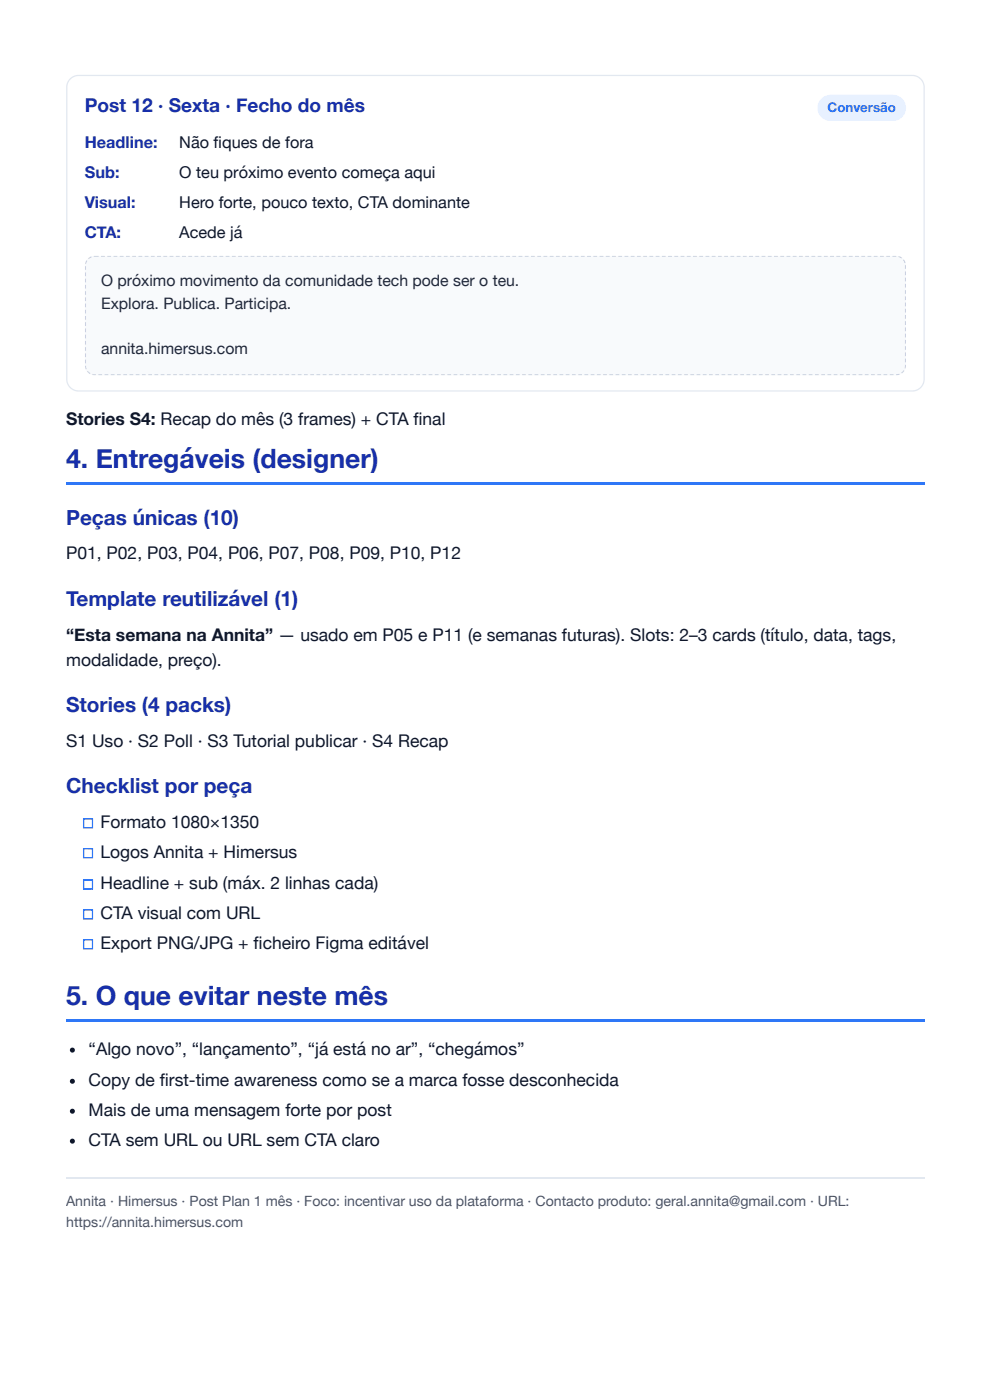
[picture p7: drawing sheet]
<svg xmlns="http://www.w3.org/2000/svg" width="210mm" height="297mm" viewBox="0 0 210 297" stroke-linecap="round" stroke-linejoin="round" font-family="sans-serif">
<path d="M14.9 16.7l.8-.5 1-.2h176.7a2.51 2.51 0 0 1 2.5 2.5v61.9a2.51 2.51 0 0 1-2.5 2.5h-176.7a2.51 2.51 0 0 1-2.5-2.5v-61.9l.1-.9z" fill="none" stroke="#e2e8f0" stroke-width=".26"/>
<path d="M18 54.2h174.1v25.4h-174.1z" fill="#f8fafc"/>
<g fill="#cbd5e1">
<path d="M21.4 54.2h.8v.3h-.8zM22.8 54.2h.7v.3h-.7zM24.1 54.2h.8v.3h-.8zM25.4 54.2h.8v.3h-.8zM26.7 54.2h.8v.3h-.8zM28 54.2h.8v.3h-.8zM29.4 54.2h.8v.3h-.8zM30.7 54.2h.8v.3h-.8zM32 54.2h.8v.3h-.8zM33.3 54.2h.8v.3h-.8zM34.6 54.2h.8v.3h-.8zM36 54.2h.8v.3h-.8zM37.3 54.2h.8v.3h-.8zM38.6 54.2h.8v.3h-.8zM39.9 54.2h.8v.3h-.8zM41.2 54.2h.8v.3h-.8zM42.6 54.2h.8v.3h-.8zM43.9 54.2h.8v.3h-.8zM45.2 54.2h.8v.3h-.8zM46.5 54.2h.8v.3h-.8zM47.9 54.2h.7v.3h-.7zM49.2 54.2h.8v.3h-.8zM50.5 54.2h.8v.3h-.8zM51.8 54.2h.8v.3h-.8zM53.1 54.2h.8v.3h-.8zM54.5 54.2h.8v.3h-.8zM55.8 54.2h.8v.3h-.8zM57.1 54.2h.8v.3h-.8zM58.4 54.2h.8v.3h-.8zM59.7 54.2h.8v.3h-.8zM61.1 54.2h.8v.3h-.8zM62.4 54.2h.8v.3h-.8zM63.7 54.2h.8v.3h-.8zM65 54.2h.8v.3h-.8zM66.3 54.2h.8v.3h-.8zM67.7 54.2h.8v.3h-.8zM69 54.2h.8v.3h-.8zM70.3 54.2h.8v.3h-.8zM71.6 54.2h.8v.3h-.8zM73 54.2h.7v.3h-.7zM74.3 54.2h.8v.3h-.8zM75.6 54.2h.8v.3h-.8zM76.9 54.2h.8v.3h-.8zM78.2 54.2h.8v.3h-.8zM79.6 54.2h.8v.3h-.8zM80.9 54.2h.8v.3h-.8zM82.2 54.2h.8v.3h-.8zM83.5 54.2h.8v.3h-.8zM84.8 54.2h.8v.3h-.8zM86.2 54.2h.8v.3h-.8zM87.5 54.2h.8v.3h-.8zM88.8 54.2h.8v.3h-.8zM90.1 54.2h.8v.3h-.8zM91.5 54.2h.7v.3h-.7zM92.8 54.2h.8v.3h-.8zM94.1 54.2h.8v.3h-.8zM95.4 54.2h.8v.3h-.8zM96.7 54.2h.8v.3h-.8zM98.1 54.2h.7v.3h-.7zM99.4 54.2h.8v.3h-.8zM100.7 54.2h.8v.3h-.8zM102 54.2h.8v.3h-.8zM103.3 54.2h.8v.3h-.8zM104.7 54.2h.8v.3h-.8zM106 54.2h.8v.3h-.8zM107.3 54.2h.8v.3h-.8zM108.6 54.2h.8v.3h-.8zM109.9 54.2h.8v.3h-.8zM111.3 54.2h.8v.3h-.8zM112.6 54.2h.8v.3h-.8zM113.9 54.2h.8v.3h-.8zM115.2 54.2h.8v.3h-.8zM116.6 54.2h.7v.3h-.7zM117.9 54.2h.8v.3h-.8zM119.2 54.2h.8v.3h-.8zM120.5 54.2h.8v.3h-.8zM121.8 54.2h.8v.3h-.8zM123.2 54.2h.8v.3h-.8zM124.5 54.2h.8v.3h-.8zM125.8 54.2h.8v.3h-.8zM127.1 54.2h.8v.3h-.8zM128.4 54.2h.8v.3h-.8zM129.8 54.2h.8v.3h-.8zM131.1 54.2h.8v.3h-.8zM132.4 54.2h.8v.3h-.8zM133.7 54.2h.8v.3h-.8zM135 54.2h.8v.3h-.8zM136.4 54.2h.8v.3h-.8zM137.7 54.2h.8v.3h-.8zM139 54.2h.8v.3h-.8zM140.3 54.2h.8v.3h-.8zM141.7 54.2h.7v.3h-.7zM143 54.2h.8v.3h-.8zM144.3 54.2h.8v.3h-.8zM145.6 54.2h.8v.3h-.8zM146.9 54.2h.8v.3h-.8zM148.3 54.2h.8v.3h-.8zM149.6 54.2h.8v.3h-.8zM150.9 54.2h.8v.3h-.8zM152.2 54.2h.8v.3h-.8zM153.5 54.2h.8v.3h-.8zM154.9 54.2h.8v.3h-.8zM156.2 54.2h.8v.3h-.8zM157.5 54.2h.8v.3h-.8zM158.8 54.2h.8v.3h-.8zM160.1 54.2h.8v.3h-.8zM161.5 54.2h.8v.3h-.8zM162.8 54.2h.8v.3h-.8zM164.1 54.2h.8v.3h-.8zM165.4 54.2h.8v.3h-.8zM166.8 54.2h.7v.3h-.7zM168.1 54.2h.8v.3h-.8zM169.4 54.2h.8v.3h-.8zM170.7 54.2h.8v.3h-.8zM172 54.2h.8v.3h-.8zM173.4 54.2h.8v.3h-.8zM174.7 54.2h.8v.3h-.8zM176 54.2h.8v.3h-.8zM177.3 54.2h.8v.3h-.8zM178.6 54.2h.8v.3h-.8zM180 54.2h.8v.3h-.8zM181.3 54.2h.8v.3h-.8zM182.6 54.2h.8v.3h-.8zM183.9 54.2h.8v.3h-.8zM185.3 54.2h.7v.3h-.7zM186.6 54.2h.8v.3h-.8zM187.9 54.2h.8v.3h-.8zM189.2 54.2h.8v.3h-.8zM190.6 54.2l.8 .2-.3 .5-.7-.3zM191.4 55.2l.5-.3 .2 .6h-.5zM191.8 55.5h.3zM191.8 55.5h.3zM191.8 55.5h.3zM191.8 55.5h.3zM191.8 55.5h.3zM191.8 55.5h.3zM191.8 55.5h.3zM191.8 55.5h.3zM191.8 55.5h.3zM191.8 55.5h.3zM191.8 55.5h.3zM191.8 55.5h.3zM191.8 55.5h.3zM191.8 55.5h.3zM191.8 55.5h.3zM191.8 55.5h.3zM191.7 55.5h.4zM191 55.5h1zM190 55.5h.8zM188.6 55.5h.8zM187.3 55.5h.8zM186 55.5h.8zM184.7 55.5h.8zM183.4 55.5h.8zM182 55.5h.8zM180.7 55.5h.8zM179.4 55.5h.8zM178.1 55.5h.8zM176.8 55.5h.7zM175.4 55.5h.8zM174.1 55.5h.8zM172.8 55.5h.8zM171.5 55.5h.8zM170.1 55.5h.8zM168.8 55.5h.8zM167.5 55.5h.8zM166.2 55.5h.8zM164.9 55.5h.8zM163.5 55.5h.8zM162.2 55.5h.8zM160.9 55.5h.8zM159.6 55.5h.8zM158.3 55.5h.7zM156.9 55.5h.8zM155.6 55.5h.8zM154.3 55.5h.8zM153 55.5h.8zM151.6 55.5h.8zM150.3 55.5h.8zM149 55.5h.8zM147.7 55.5h.8zM146.4 55.5h.8zM145 55.5h.8zM143.7 55.5h.8zM142.4 55.5h.8zM141.1 55.5h.8zM139.8 55.5h.8zM138.4 55.5h.8zM137.1 55.5h.8zM135.8 55.5h.8zM134.5 55.5h.8zM133.2 55.5h.7zM131.8 55.5h.8zM130.5 55.5h.8zM129.2 55.5h.8zM127.9 55.5h.8zM126.5 55.5h.8zM125.2 55.5h.8zM123.9 55.5h.8zM122.6 55.5h.8zM121.3 55.5h.8zM119.9 55.5h.8zM118.6 55.5h.8zM117.3 55.5h.8zM116 55.5h.8zM114.7 55.5h.8zM113.3 55.5h.8zM112 55.5h.8zM110.7 55.5h.8zM109.4 55.5h.8zM108.1 55.5h.7zM106.7 55.5h.8zM105.4 55.5h.8zM104.1 55.5h.8zM102.8 55.5h.8zM101.4 55.5h.8zM100.1 55.5h.8zM98.8 55.5h.8zM97.5 55.5h.8zM96.2 55.5h.8zM94.8 55.5h.8zM93.5 55.5h.8zM92.2 55.5h.8zM90.9 55.5h.8zM89.6 55.5h.7zM88.2 55.5h.8zM86.9 55.5h.8zM85.6 55.5h.8zM84.3 55.5h.8zM82.9 55.5h.8zM81.6 55.5h.8zM80.3 55.5h.8zM79 55.5h.8zM77.7 55.5h.8zM76.3 55.5h.8zM75 55.5h.8zM73.7 55.5h.8zM72.4 55.5h.8zM71.1 55.5h.8zM69.7 55.5h.8zM68.4 55.5h.8zM67.1 55.5h.8zM65.8 55.5h.8zM64.5 55.5h.7zM63.1 55.5h.8zM61.8 55.5h.8zM60.5 55.5h.8zM59.2 55.5h.8zM57.8 55.5h.8zM56.5 55.5h.8zM55.2 55.5h.8zM53.9 55.5h.8zM52.6 55.5h.8zM51.2 55.5h.8zM49.9 55.5h.8zM48.6 55.5h.8zM47.3 55.5h.8zM46 55.5h.8zM44.6 55.5h.8zM43.3 55.5h.8zM42 55.5h.8zM40.7 55.5h.8zM39.4 55.5h.7zM38 55.5h.8zM36.7 55.5h.8zM35.4 55.5h.8zM34.1 55.5h.8zM32.7 55.5h.8zM31.4 55.5h.8zM30.1 55.5h.8zM28.8 55.5h.8zM27.5 55.5h.8zM26.1 55.5h.8zM24.8 55.5h.8zM23.5 55.5h.8zM22.2 55.5h.8zM20.9 55.5h.7zM19.5 55.5h.8zM18.2 55.5h1zM17.9 55.5h.5zM17.9 55.5h.4zM17.9 55.5h.4zM17.9 55.5h.4zM17.9 55.5h.4zM17.9 55.5h.4zM17.9 55.5h.4zM17.9 55.5h.4zM17.9 55.5h.4zM17.9 55.5h.4zM17.9 55.5h.4zM17.9 55.5h.4zM17.9 55.5h.4zM17.9 55.5h.4zM17.9 55.5h.4zM17.9 55.5h.4zM17.9 55.5h.4zM18.1 55.1l.5 .3-.7 .1zM18.5 54.6l.7-.4 .3 .5-.6 .3zM19.8 54.2h1.1v.3h-1z"/>
<path d="M21.4 78.4h.8zM22.8 78.4h.7zM24.1 78.4h.8zM25.4 78.4h.8zM26.7 78.4h.8zM28 78.4h.8zM29.4 78.4h.8zM30.7 78.4h.8zM32 78.4h.8zM33.3 78.4h.8zM34.6 78.4h.8zM36 78.4h.8zM37.3 78.4h.8zM38.6 78.4h.8zM39.9 78.4h.8zM41.2 78.4h.8zM42.6 78.4h.8zM43.9 78.4h.8zM45.2 78.4h.8zM46.5 78.4h.8zM47.9 78.4h.7zM49.2 78.4h.8zM50.5 78.4h.8zM51.8 78.4h.8zM53.1 78.4h.8zM54.5 78.4h.8zM55.8 78.4h.8zM57.1 78.4h.8zM58.4 78.4h.8zM59.7 78.4h.8zM61.1 78.4h.8zM62.4 78.4h.8zM63.7 78.4h.8zM65 78.4h.8zM66.3 78.4h.8zM67.7 78.4h.8zM69 78.4h.8zM70.3 78.4h.8zM71.6 78.4h.8zM73 78.4h.7zM74.3 78.4h.8zM75.6 78.4h.8zM76.9 78.4h.8zM78.2 78.4h.8zM79.6 78.4h.8zM80.9 78.4h.8zM82.2 78.4h.8zM83.5 78.4h.8zM84.8 78.4h.8zM86.2 78.4h.8zM87.5 78.4h.8zM88.8 78.4h.8zM90.1 78.4h.8zM91.5 78.4h.7zM92.8 78.4h.8zM94.1 78.4h.8zM95.4 78.4h.8zM96.7 78.4h.8zM98.1 78.4h.7zM99.4 78.4h.8zM100.7 78.4h.8zM102 78.4h.8zM103.3 78.4h.8zM104.7 78.4h.8zM106 78.4h.8zM107.3 78.4h.8zM108.6 78.4h.8zM109.9 78.4h.8zM111.3 78.4h.8zM112.6 78.4h.8zM113.9 78.4h.8zM115.2 78.4h.8zM116.6 78.4h.7zM117.9 78.4h.8zM119.2 78.4h.8zM120.5 78.4h.8zM121.8 78.4h.8zM123.2 78.4h.8zM124.5 78.4h.8zM125.8 78.4h.8zM127.1 78.4h.8zM128.4 78.4h.8zM129.8 78.4h.8zM131.1 78.4h.8zM132.4 78.4h.8zM133.7 78.4h.8zM135 78.4h.8zM136.4 78.4h.8zM137.7 78.4h.8zM139 78.4h.8zM140.3 78.4h.8zM141.7 78.4h.7zM143 78.4h.8zM144.3 78.4h.8zM145.6 78.4h.8zM146.9 78.4h.8zM148.3 78.4h.8zM149.6 78.4h.8zM150.9 78.4h.8zM152.2 78.4h.8zM153.5 78.4h.8zM154.9 78.4h.8zM156.2 78.4h.8zM157.5 78.4h.8zM158.8 78.4h.8zM160.1 78.4h.8zM161.5 78.4h.8zM162.8 78.4h.8zM164.1 78.4h.8zM165.4 78.4h.8zM166.8 78.4h.7zM168.1 78.4h.8zM169.4 78.4h.8zM170.7 78.4h.8zM172 78.4h.8zM173.4 78.4h.8zM174.7 78.4h.8zM176 78.4h.8zM177.3 78.4h.8zM178.6 78.4h.8zM180 78.4h.8zM181.3 78.4h.8zM182.6 78.4h.8zM183.9 78.4h.8zM185.3 78.4h.7zM186.6 78.4h.8zM187.9 78.4h.8zM189.2 78.4h.8zM190.4 78.4h1zM191.4 78.4h.7zM191.8 78.4h.3zM191.8 78.4h.3zM191.8 78.4h.3zM191.8 78.4h.3zM191.8 78.4h.3zM191.8 78.4h.3zM191.8 78.4h.3zM191.8 78.4h.3zM191.8 78.4h.3zM191.8 78.4h.3zM191.8 78.4h.3zM191.8 78.4h.3zM191.8 78.4h.3zM191.8 78.4h.3zM191.8 78.4h.3zM191.8 78.4h.3zM191.7 78.4h.4zM191.5 78.5l.5 .3-.6 .7-.4-.5zM190 79.3l.6-.1 .2 .5h-.8zM188.6 79.3h.8v.4h-.8zM187.3 79.3h.8v.4h-.8zM186 79.3h.8v.4h-.8zM184.7 79.3h.8v.4h-.8zM183.4 79.3h.8v.4h-.8zM182 79.3h.8v.4h-.8zM180.7 79.3h.8v.4h-.8zM179.4 79.3h.8v.4h-.8zM178.1 79.3h.8v.4h-.8zM176.8 79.3h.7v.4h-.7zM175.4 79.3h.8v.4h-.8zM174.1 79.3h.8v.4h-.8zM172.8 79.3h.8v.4h-.8zM171.5 79.3h.8v.4h-.8zM170.1 79.3h.8v.4h-.8zM168.8 79.3h.8v.4h-.8zM167.5 79.3h.8v.4h-.8zM166.2 79.3h.8v.4h-.8zM164.9 79.3h.8v.4h-.8zM163.5 79.3h.8v.4h-.8zM162.2 79.3h.8v.4h-.8zM160.9 79.3h.8v.4h-.8zM159.6 79.3h.8v.4h-.8zM158.3 79.3h.7v.4h-.7zM156.9 79.3h.8v.4h-.8zM155.6 79.3h.8v.4h-.8zM154.3 79.3h.8v.4h-.8zM153 79.3h.8v.4h-.8zM151.6 79.3h.8v.4h-.8zM150.3 79.3h.8v.4h-.8zM149 79.3h.8v.4h-.8zM147.7 79.3h.8v.4h-.8zM146.4 79.3h.8v.4h-.8zM145 79.3h.8v.4h-.8zM143.7 79.3h.8v.4h-.8zM142.4 79.3h.8v.4h-.8zM141.1 79.3h.8v.4h-.8zM139.8 79.3h.8v.4h-.8zM138.4 79.3h.8v.4h-.8zM137.1 79.3h.8v.4h-.8zM135.8 79.3h.8v.4h-.8zM134.5 79.3h.8v.4h-.8zM133.2 79.3h.7v.4h-.7zM131.8 79.3h.8v.4h-.8zM130.5 79.3h.8v.4h-.8zM129.2 79.3h.8v.4h-.8zM127.9 79.3h.8v.4h-.8zM126.5 79.3h.8v.4h-.8zM125.2 79.3h.8v.4h-.8zM123.9 79.3h.8v.4h-.8zM122.6 79.3h.8v.4h-.8zM121.3 79.3h.8v.4h-.8zM119.9 79.3h.8v.4h-.8zM118.6 79.3h.8v.4h-.8zM117.3 79.3h.8v.4h-.8zM116 79.3h.8v.4h-.8zM114.7 79.3h.8v.4h-.8zM113.3 79.3h.8v.4h-.8zM112 79.3h.8v.4h-.8zM110.7 79.3h.8v.4h-.8zM109.4 79.3h.8v.4h-.8zM108.1 79.3h.7v.4h-.7zM106.7 79.3h.8v.4h-.8zM105.4 79.3h.8v.4h-.8zM104.1 79.3h.8v.4h-.8zM102.8 79.3h.8v.4h-.8zM101.4 79.3h.8v.4h-.8zM100.1 79.3h.8v.4h-.8zM98.8 79.3h.8v.4h-.8zM97.5 79.3h.8v.4h-.8zM96.2 79.3h.8v.4h-.8zM94.8 79.3h.8v.4h-.8zM93.5 79.3h.8v.4h-.8zM92.2 79.3h.8v.4h-.8zM90.9 79.3h.8v.4h-.8zM89.6 79.3h.7v.4h-.7zM88.2 79.3h.8v.4h-.8zM86.9 79.3h.8v.4h-.8zM85.6 79.3h.8v.4h-.8zM84.3 79.3h.8v.4h-.8zM82.9 79.3h.8v.4h-.8zM81.6 79.3h.8v.4h-.8zM80.3 79.3h.8v.4h-.8zM79 79.3h.8v.4h-.8zM77.7 79.3h.8v.4h-.8zM76.3 79.3h.8v.4h-.8zM75 79.3h.8v.4h-.8zM73.7 79.3h.8v.4h-.8zM72.4 79.3h.8v.4h-.8zM71.1 79.3h.8v.4h-.8zM69.7 79.3h.8v.4h-.8zM68.4 79.3h.8v.4h-.8zM67.1 79.3h.8v.4h-.8zM65.8 79.3h.8v.4h-.8zM64.5 79.3h.7v.4h-.7zM63.1 79.3h.8v.4h-.8zM61.8 79.3h.8v.4h-.8zM60.5 79.3h.8v.4h-.8zM59.2 79.3h.8v.4h-.8zM57.8 79.3h.8v.4h-.8zM56.5 79.3h.8v.4h-.8zM55.2 79.3h.8v.4h-.8zM53.9 79.3h.8v.4h-.8zM52.6 79.3h.8v.4h-.8zM51.2 79.3h.8v.4h-.8zM49.9 79.3h.8v.4h-.8zM48.6 79.3h.8v.4h-.8zM47.3 79.3h.8v.4h-.8zM46 79.3h.8v.4h-.8zM44.6 79.3h.8v.4h-.8zM43.3 79.3h.8v.4h-.8zM42 79.3h.8v.4h-.8zM40.7 79.3h.8v.4h-.8zM39.4 79.3h.7v.4h-.7zM38 79.3h.8v.4h-.8zM36.7 79.3h.8v.4h-.8zM35.4 79.3h.8v.4h-.8zM34.1 79.3h.8v.4h-.8zM32.7 79.3h.8v.4h-.8zM31.4 79.3h.8v.4h-.8zM30.1 79.3h.8v.4h-.8zM28.8 79.3h.8v.4h-.8zM27.5 79.3h.8v.4h-.8zM26.1 79.3h.8v.4h-.8zM24.8 79.3h.8v.4h-.8zM23.5 79.3h.8v.4h-.8zM22.2 79.3h.8v.4h-.8zM20.9 79.3h.7v.4h-.7zM19.6 79.3h.7v.4h-.8zM18.2 79l.5-.3 .5 .4-.3 .5zM17.9 78.4h.5zM17.9 78.4h.4zM17.9 78.4h.4zM17.9 78.4h.4zM17.9 78.4h.4zM17.9 78.4h.4zM17.9 78.4h.4zM17.9 78.4h.4zM17.9 78.4h.4zM17.9 78.4h.4zM17.9 78.4h.4zM17.9 78.4h.4zM17.9 78.4h.4zM17.9 78.4h.4zM17.9 78.4h.4zM17.9 78.4h.4zM17.9 78.4h.4zM17.9 78.4h.7zM18.5 78.4h1zM19.8 78.4h1.1z"/>
<path d="M190.8 54.2v.3zM190.8 54.2v.3zM190.8 54.2v.3zM190.8 54.2v.3zM190.8 54.2v.3zM190.8 54.2v.3zM190.8 54.2v.3zM190.8 54.2v.3zM190.8 54.2v.3zM190.8 54.2v.3zM190.8 54.2v.3zM190.8 54.2v.3zM190.8 54.2v.3zM190.8 54.2v.3zM190.8 54.2v.3zM190.8 54.2v.3zM190.8 54.2v.3zM190.8 54.2v.3zM190.8 54.2v.3zM190.8 54.2v.3zM190.8 54.2v.3zM190.8 54.2v.3zM190.8 54.2v.3zM190.8 54.2v.3zM190.8 54.2v.3zM190.8 54.2v.3zM190.8 54.2v.3zM190.8 54.2v.3zM190.8 54.2v.3zM190.8 54.2v.3zM190.8 54.2v.3zM190.8 54.2v.3zM190.8 54.2v.3zM190.8 54.2v.3zM190.8 54.2v.3zM190.8 54.2v.3zM190.8 54.2v.3zM190.8 54.2v.3zM190.8 54.2v.3zM190.8 54.2v.3zM190.8 54.2v.3zM190.8 54.2v.3zM190.8 54.2v.3zM190.8 54.2v.3zM190.8 54.2v.3zM190.8 54.2v.3zM190.8 54.2v.3zM190.8 54.2v.3zM190.8 54.2v.3zM190.8 54.2v.3zM190.8 54.2v.3zM190.8 54.2v.3zM190.8 54.2v.3zM190.8 54.2v.3zM190.8 54.2v.3zM190.8 54.2v.3zM190.8 54.2v.3zM190.8 54.2v.3zM190.8 54.2v.3zM190.8 54.2v.3zM190.8 54.2v.3zM190.8 54.2v.3zM190.8 54.2v.3zM190.8 54.2v.3zM190.8 54.2v.3zM190.8 54.2v.3zM190.8 54.2v.3zM190.8 54.2v.3zM190.8 54.2v.3zM190.8 54.2v.3zM190.8 54.2v.3zM190.8 54.2v.3zM190.8 54.2v.3zM190.8 54.2v.3zM190.8 54.2v.3zM190.8 54.2v.3zM190.8 54.2v.3zM190.8 54.2v.3zM190.8 54.2v.3zM190.8 54.2v.3zM190.8 54.2v.3zM190.8 54.2v.3zM190.8 54.2v.3zM190.8 54.2v.3zM190.8 54.2v.3zM190.8 54.2v.3zM190.8 54.2v.3zM190.8 54.2v.3zM190.8 54.2v.3zM190.8 54.2v.3zM190.8 54.2v.3zM190.8 54.2v.3zM190.8 54.2v.3zM190.8 54.2v.3zM190.8 54.2v.3zM190.8 54.2v.3zM190.8 54.2v.3zM190.8 54.2v.3zM190.8 54.2v.3zM190.8 54.2v.3zM190.8 54.2v.3zM190.8 54.2v.3zM190.8 54.2v.3zM190.8 54.2v.3zM190.8 54.2v.3zM190.8 54.2v.3zM190.8 54.2v.3zM190.8 54.2v.3zM190.8 54.2v.3zM190.8 54.2v.3zM190.8 54.2v.3zM190.8 54.2v.3zM190.8 54.2v.3zM190.8 54.2v.3zM190.8 54.2v.3zM190.8 54.2v.3zM190.8 54.2v.3zM190.8 54.2v.3zM190.8 54.2v.3zM190.8 54.2v.3zM190.8 54.2v.3zM190.8 54.2v.3zM190.8 54.2v.3zM190.8 54.2v.3zM190.8 54.2v.3zM190.8 54.2v.3zM190.8 54.2v.3zM190.8 54.2v.3zM190.8 54.2l.6 .2-.3 .5-.2-.1zM191.4 55.2l.5-.3 .2 .8-.4 .1zM191.8 56.3h.3v.8h-.3zM191.8 57.6h.3v.8h-.3zM191.8 58.9h.3v.8h-.3zM191.8 60.2h.3v.8h-.3zM191.8 61.5h.3v.8h-.3zM191.8 62.9h.3v.8h-.3zM191.8 64.2h.3v.8h-.3zM191.8 65.5h.3v.8h-.3zM191.8 66.8h.3v.8h-.3zM191.8 68.2h.3v.7h-.3zM191.8 69.5h.3v.8h-.3zM191.8 70.8h.3v.8h-.3zM191.8 72.1h.3v.8h-.3zM191.8 73.4h.3v.8h-.3zM191.8 74.8h.3v.8h-.3zM191.8 76.1h.3v.8h-.3zM191.8 77.4h.3v.9l-.4-.2zM191.5 78.5l.5 .3-.6 .7-.4-.5zM190.8 79.2v.5zM190.8 79.3v.4zM190.8 79.3v.4zM190.8 79.3v.4zM190.8 79.3v.4zM190.8 79.3v.4zM190.8 79.3v.4zM190.8 79.3v.4zM190.8 79.3v.4zM190.8 79.3v.4zM190.8 79.3v.4zM190.8 79.3v.4zM190.8 79.3v.4zM190.8 79.3v.4zM190.8 79.3v.4zM190.8 79.3v.4zM190.8 79.3v.4zM190.8 79.3v.4zM190.8 79.3v.4zM190.8 79.3v.4zM190.8 79.3v.4zM190.8 79.3v.4zM190.8 79.3v.4zM190.8 79.3v.4zM190.8 79.3v.4zM190.8 79.3v.4zM190.8 79.3v.4zM190.8 79.3v.4zM190.8 79.3v.4zM190.8 79.3v.4zM190.8 79.3v.4zM190.8 79.3v.4zM190.8 79.3v.4zM190.8 79.3v.4zM190.8 79.3v.4zM190.8 79.3v.4zM190.8 79.3v.4zM190.8 79.3v.4zM190.8 79.3v.4zM190.8 79.3v.4zM190.8 79.3v.4zM190.8 79.3v.4zM190.8 79.3v.4zM190.8 79.3v.4zM190.8 79.3v.4zM190.8 79.3v.4zM190.8 79.3v.4zM190.8 79.3v.4zM190.8 79.3v.4zM190.8 79.3v.4zM190.8 79.3v.4zM190.8 79.3v.4zM190.8 79.3v.4zM190.8 79.3v.4zM190.8 79.3v.4zM190.8 79.3v.4zM190.8 79.3v.4zM190.8 79.3v.4zM190.8 79.3v.4zM190.8 79.3v.4zM190.8 79.3v.4zM190.8 79.3v.4zM190.8 79.3v.4zM190.8 79.3v.4zM190.8 79.3v.4zM190.8 79.3v.4zM190.8 79.3v.4zM190.8 79.3v.4zM190.8 79.3v.4zM190.8 79.3v.4zM190.8 79.3v.4zM190.8 79.3v.4zM190.8 79.3v.4zM190.8 79.3v.4zM190.8 79.3v.4zM190.8 79.3v.4zM190.8 79.3v.4zM190.8 79.3v.4zM190.8 79.3v.4zM190.8 79.3v.4zM190.8 79.3v.4zM190.8 79.3v.4zM190.8 79.3v.4zM190.8 79.3v.4zM190.8 79.3v.4zM190.8 79.3v.4zM190.8 79.3v.4zM190.8 79.3v.4zM190.8 79.3v.4zM190.8 79.3v.4zM190.8 79.3v.4zM190.8 79.3v.4zM190.8 79.3v.4zM190.8 79.3v.4zM190.8 79.3v.4zM190.8 79.3v.4zM190.8 79.3v.4zM190.8 79.3v.4zM190.8 79.3v.4zM190.8 79.3v.4zM190.8 79.3v.4zM190.8 79.3v.4zM190.8 79.3v.4zM190.8 79.3v.4zM190.8 79.3v.4zM190.8 79.3v.4zM190.8 79.3v.4zM190.8 79.3v.4zM190.8 79.3v.4zM190.8 79.3v.4zM190.8 79.3v.4zM190.8 79.3v.4zM190.8 79.3v.4zM190.8 79.3v.4zM190.8 79.3v.4zM190.8 79.3v.4zM190.8 79.3v.4zM190.8 79.3v.4zM190.8 79.3v.4zM190.8 79.3v.4zM190.8 79.3v.4zM190.8 79.3v.4zM190.8 79.3v.4zM190.8 79.3v.4zM190.8 79.3v.4zM190.8 79.3v.4zM190.8 79.3v.4zM190.8 79.3v.4zM190.8 79.3v.4zM190.8 79.3v.4zM190.8 78.7v.9zM190.8 77.6v.9zM190.8 76.3v.8zM190.8 75v.8zM190.8 73.6v.8zM190.8 72.3v.8zM190.8 71v.8zM190.8 69.7v.8zM190.8 68.4v.8zM190.8 67v.8zM190.8 65.7v.8zM190.8 64.4v.8zM190.8 63.1v.8zM190.8 61.8v.7zM190.8 60.4v.8zM190.8 59.1v.8zM190.8 57.8v.8zM190.8 56.5v.8zM190.8 55.1v.9zM190.8 54.2v.8zM190.8 54.2v.3z"/>
<path d="M19.2 54.2v.3zM19.2 54.2v.3zM19.2 54.2v.3zM19.2 54.2v.3zM19.2 54.2v.3zM19.2 54.2v.3zM19.2 54.2v.3zM19.2 54.2v.3zM19.2 54.2v.3zM19.2 54.2v.3zM19.2 54.2v.3zM19.2 54.2v.3zM19.2 54.2v.3zM19.2 54.2v.3zM19.2 54.2v.3zM19.2 54.2v.3zM19.2 54.2v.3zM19.2 54.2v.3zM19.2 54.2v.3zM19.2 54.2v.3zM19.2 54.2v.3zM19.2 54.2v.3zM19.2 54.2v.3zM19.2 54.2v.3zM19.2 54.2v.3zM19.2 54.2v.3zM19.2 54.2v.3zM19.2 54.2v.3zM19.2 54.2v.3zM19.2 54.2v.3zM19.2 54.2v.3zM19.2 54.2v.3zM19.2 54.2v.3zM19.2 54.2v.3zM19.2 54.2v.3zM19.2 54.2v.3zM19.2 54.2v.3zM19.2 54.2v.3zM19.2 54.2v.3zM19.2 54.2v.3zM19.2 54.2v.3zM19.2 54.2v.3zM19.2 54.2v.3zM19.2 54.2v.3zM19.2 54.2v.3zM19.2 54.2v.3zM19.2 54.2v.3zM19.2 54.2v.3zM19.2 54.2v.3zM19.2 54.2v.3zM19.2 54.2v.3zM19.2 54.2v.3zM19.2 54.2v.3zM19.2 54.2v.3zM19.2 54.2v.3zM19.2 54.2v.3zM19.2 54.2v.3zM19.2 54.2v.3zM19.2 54.2v.3zM19.2 54.2v.3zM19.2 54.2v.3zM19.2 54.2v.3zM19.2 54.2v.3zM19.2 54.2v.3zM19.2 54.2v.3zM19.2 54.2v.3zM19.2 54.2v.3zM19.2 54.2v.3zM19.2 54.2v.3zM19.2 54.2v.3zM19.2 54.2v.3zM19.2 54.2v.3zM19.2 54.2v.3zM19.2 54.2v.3zM19.2 54.2v.3zM19.2 54.2v.3zM19.2 54.2v.3zM19.2 54.2v.3zM19.2 54.2v.3zM19.2 54.2v.3zM19.2 54.2v.3zM19.2 54.2v.3zM19.2 54.2v.3zM19.2 54.2v.3zM19.2 54.2v.3zM19.2 54.2v.3zM19.2 54.2v.3zM19.2 54.2v.3zM19.2 54.2v.3zM19.2 54.2v.3zM19.2 54.2v.3zM19.2 54.2v.3zM19.2 54.2v.3zM19.2 54.2v.3zM19.2 54.2v.3zM19.2 54.2v.3zM19.2 54.2v.3zM19.2 54.2v.3zM19.2 54.2v.3zM19.2 54.2v.3zM19.2 54.2v.3zM19.2 54.2v.3zM19.2 54.2v.3zM19.2 54.2v.3zM19.2 54.2v.3zM19.2 54.2v.3zM19.2 54.2v.3zM19.2 54.2v.3zM19.2 54.2v.3zM19.2 54.2v.3zM19.2 54.2v.3zM19.2 54.2v.3zM19.2 54.2v.3zM19.2 54.2v.3zM19.2 54.2v.3zM19.2 54.2v.3zM19.2 54.2v.3zM19.2 54.2v.3zM19.2 54.2v.3zM19.2 54.2v.3zM19.2 54.2v.3zM19.2 54.2v.3zM19.2 54.2v.3zM19.2 54.2v.3zM19.2 54.2v.3zM19.2 54.2v.3zM19.2 54.2v.3zM19.2 54.2v.3zM19.2 54.2v.7zM19.2 54.9v.9zM19.2 56.3v.8zM19.2 57.6v.8zM19.2 58.9v.8zM19.2 60.2v.8zM19.2 61.5v.8zM19.2 62.9v.8zM19.2 64.2v.8zM19.2 65.5v.8zM19.2 66.8v.8zM19.2 68.2v.7zM19.2 69.5v.8zM19.2 70.8v.8zM19.2 72.1v.8zM19.2 73.4v.8zM19.2 74.8v.8zM19.2 76.1v.8zM19.2 77.4v.9zM19.2 78.5v1zM19.2 79.2v.5zM19.2 79.3v.4zM19.2 79.3v.4zM19.2 79.3v.4zM19.2 79.3v.4zM19.2 79.3v.4zM19.2 79.3v.4zM19.2 79.3v.4zM19.2 79.3v.4zM19.2 79.3v.4zM19.2 79.3v.4zM19.2 79.3v.4zM19.2 79.3v.4zM19.2 79.3v.4zM19.2 79.3v.4zM19.2 79.3v.4zM19.2 79.3v.4zM19.2 79.3v.4zM19.2 79.3v.4zM19.2 79.3v.4zM19.2 79.3v.4zM19.2 79.3v.4zM19.2 79.3v.4zM19.2 79.3v.4zM19.2 79.3v.4zM19.2 79.3v.4zM19.2 79.3v.4zM19.2 79.3v.4zM19.2 79.3v.4zM19.2 79.3v.4zM19.2 79.3v.4zM19.2 79.3v.4zM19.2 79.3v.4zM19.2 79.3v.4zM19.2 79.3v.4zM19.2 79.3v.4zM19.2 79.3v.4zM19.2 79.3v.4zM19.2 79.3v.4zM19.2 79.3v.4zM19.2 79.3v.4zM19.2 79.3v.4zM19.2 79.3v.4zM19.2 79.3v.4zM19.2 79.3v.4zM19.2 79.3v.4zM19.2 79.3v.4zM19.2 79.3v.4zM19.2 79.3v.4zM19.2 79.3v.4zM19.2 79.3v.4zM19.2 79.3v.4zM19.2 79.3v.4zM19.2 79.3v.4zM19.2 79.3v.4zM19.2 79.3v.4zM19.2 79.3v.4zM19.2 79.3v.4zM19.2 79.3v.4zM19.2 79.3v.4zM19.2 79.3v.4zM19.2 79.3v.4zM19.2 79.3v.4zM19.2 79.3v.4zM19.2 79.3v.4zM19.2 79.3v.4zM19.2 79.3v.4zM19.2 79.3v.4zM19.2 79.3v.4zM19.2 79.3v.4zM19.2 79.3v.4zM19.2 79.3v.4zM19.2 79.3v.4zM19.2 79.3v.4zM19.2 79.3v.4zM19.2 79.3v.4zM19.2 79.3v.4zM19.2 79.3v.4zM19.2 79.3v.4zM19.2 79.3v.4zM19.2 79.3v.4zM19.2 79.3v.4zM19.2 79.3v.4zM19.2 79.3v.4zM19.2 79.3v.4zM19.2 79.3v.4zM19.2 79.3v.4zM19.2 79.3v.4zM19.2 79.3v.4zM19.2 79.3v.4zM19.2 79.3v.4zM19.2 79.3v.4zM19.2 79.3v.4zM19.2 79.3v.4zM19.2 79.3v.4zM19.2 79.3v.4zM19.2 79.3v.4zM19.2 79.3v.4zM19.2 79.3v.4zM19.2 79.3v.4zM19.2 79.3v.4zM19.2 79.3v.4zM19.2 79.3v.4zM19.2 79.3v.4zM19.2 79.3v.4zM19.2 79.3v.4zM19.2 79.3v.4zM19.2 79.3v.4zM19.2 79.3v.4zM19.2 79.3v.4zM19.2 79.3v.4zM19.2 79.3v.4zM19.2 79.3v.4zM19.2 79.3v.4zM19.2 79.3v.4zM19.2 79.3v.4zM19.2 79.3v.4zM19.2 79.3v.4zM19.2 79.3v.4zM19.2 79.3v.4zM19.2 79.3v.4zM19.2 79.3v.4zM19.2 79.3v.4zM19.2 79.3v.4zM19.2 79.3v.4zM19.2 79.3v.4zM19.2 79.3v.4zM19.2 79.3v.4zM19.2 79.3v.4zM19.2 79.3v.4zM18.2 79l.5-.3 .5 .4-.3 .5zM17.9 77.6h.4l.1 .7-.5 .2zM17.9 76.3h.4v.8h-.4zM17.9 75h.4v.8h-.4zM17.9 73.6h.4v.8h-.4zM17.9 72.3h.4v.8h-.4zM17.9 71h.4v.8h-.4zM17.9 69.7h.4v.8h-.4zM17.9 68.4h.4v.8h-.4zM17.9 67h.4v.8h-.4zM17.9 65.7h.4v.8h-.4zM17.9 64.4h.4v.8h-.4zM17.9 63.1h.4v.8h-.4zM17.9 61.8h.4v.7h-.4zM17.9 60.4h.4v.8h-.4zM17.9 59.1h.4v.8h-.4zM17.9 57.8h.4v.8h-.4zM17.9 56.5h.4v.8h-.4zM18.1 55.1l.5 .3-.3 .6-.4-.1zM18.5 54.6l.7-.4v.5l-.3 .3zM19.2 54.2v.3z"/>
</g>
<g fill="#2e77f7">
<path d="M14 102.4h182.1v.5h-182.1z"/>
<path d="M14 216.2h182.1v.5h-182.1z"/>
</g>
<path d="M14 249.9h182.1" fill="none" stroke="#e2e8f0" stroke-width=".26"/>
<path d="M174.1 20.9l.8-.5 1-.3h13.4a2.78 2.78 0 0 1 2.8 2.8 2.78 2.78 0 0 1-2.8 2.8h-13.2a2.78 2.78 0 0 1-2.6-1.8 2.78 2.78 0 0 1 .6-3z" fill="#e8f1ff"/>
<g fill="#0f172a">
<circle cx="15.3" cy="222.8" r=".53"/>
<circle cx="15.3" cy="229.4" r=".53"/>
<circle cx="15.3" cy="235.7" r=".53"/>
<circle cx="15.3" cy="242.1" r=".53"/>
</g>
<g font-size="5.6" fill="#172fab">
<text x="14" y="99.2">4. Entregáveis (designer)</text>
<text x="14" y="213.3">5. O que evitar neste mês</text>
</g>
<g font-size="4.4" fill="#172fab">
<text x="14" y="111.4">Peças únicas (10)</text>
<text x="14" y="128.6">Template reutilizável (1)</text>
<text x="14" y="151.1">Stories (4 packs)</text>
<text x="14" y="168.3">Checklist por peça</text>
</g>
<text font-size="4.1" fill="#172fab" x="18" y="23.8">Post 12 · Sexta · Fecho do mês</text>
<g font-size="3.7" fill="#0f172a">
<text x="14" y="90.2">Stories S4: Recap do mês (3 frames) + CTA fi nal</text>
<text x="14" y="118.5">P01, P02, P03, P04, P06, P07, P08, P09, P10, P12</text>
<text x="14" y="136">“Esta semana na Annita” — usado em P05 e P11 (e semanas futuras). Slots: 2–3 cards (título, data, tags,</text>
<text x="14" y="141.3">modalidade, preço).</text>
<text x="14" y="158.5">S1 Uso · S2 Poll · S3 Tutorial publicar · S4 Recap</text>
<text x="18.8" y="223.8">“Algo novo”, “lançamento”, “já está no ar”, “chegámos”</text>
<text x="18.8" y="230.5">Copy de fi rst-time awareness como se a marca fosse desconhecida</text>
<text x="18.8" y="236.8">Mais de uma mensagem forte por post</text>
<text x="18.8" y="243.2">CTA sem URL ou URL sem CTA claro</text>
</g>
<g font-size="3.7" fill="#2e77f7">
<text x="17.2" y="175.7">☐ Formato 1080×1350</text>
<text x="17.2" y="182">☐ Logos Annita + Himersus</text>
<text x="17.2" y="188.6">☐ Headline + sub (máx. 2 linhas cada)</text>
<text x="17.2" y="195">☐ CTA visual com URL</text>
<text x="17.2" y="201.3">☐ Export PNG/JPG + fi cheiro Figma editável</text>
</g>
<g font-size="3.5" fill="#172fab">
<text x="18" y="31.5">Headline:</text>
<text x="18" y="37.8">Sub:</text>
<text x="18" y="44.2">Visual:</text>
<text x="18" y="50.5">CTA:</text>
</g>
<g font-size="3.5" fill="#0f172a">
<text x="38" y="31.5">Não fi ques de fora</text>
<text x="38" y="37.8">O teu próximo evento começa aqui</text>
<text x="38" y="44.2">Hero forte, pouco texto, CTA dominante</text>
<text x="38" y="50.5">Acede já</text>
</g>
<g font-size="3.3" fill="#1e293b">
<text x="21.4" y="60.6">O próximo movimento da comunidade tech pode ser o teu.</text>
<text x="21.4" y="65.6">Explora. Publica. Participa.</text>
<text x="21.4" y="75.1">annita.himersus.com</text>
</g>
<g font-size="3" fill="#475569">
<text x="14" y="255.9">Annita · Himersus · Post Plan 1 mês · Foco: incentivar uso da plataforma · Contacto produto: geral.annita@gmail.com · URL:</text>
<text x="14" y="260.4">https://annita.himersus.com</text>
</g>
<text font-size="2.8" fill="#2e77f7" x="175.4" y="23.8">Conversão</text>
</svg>
